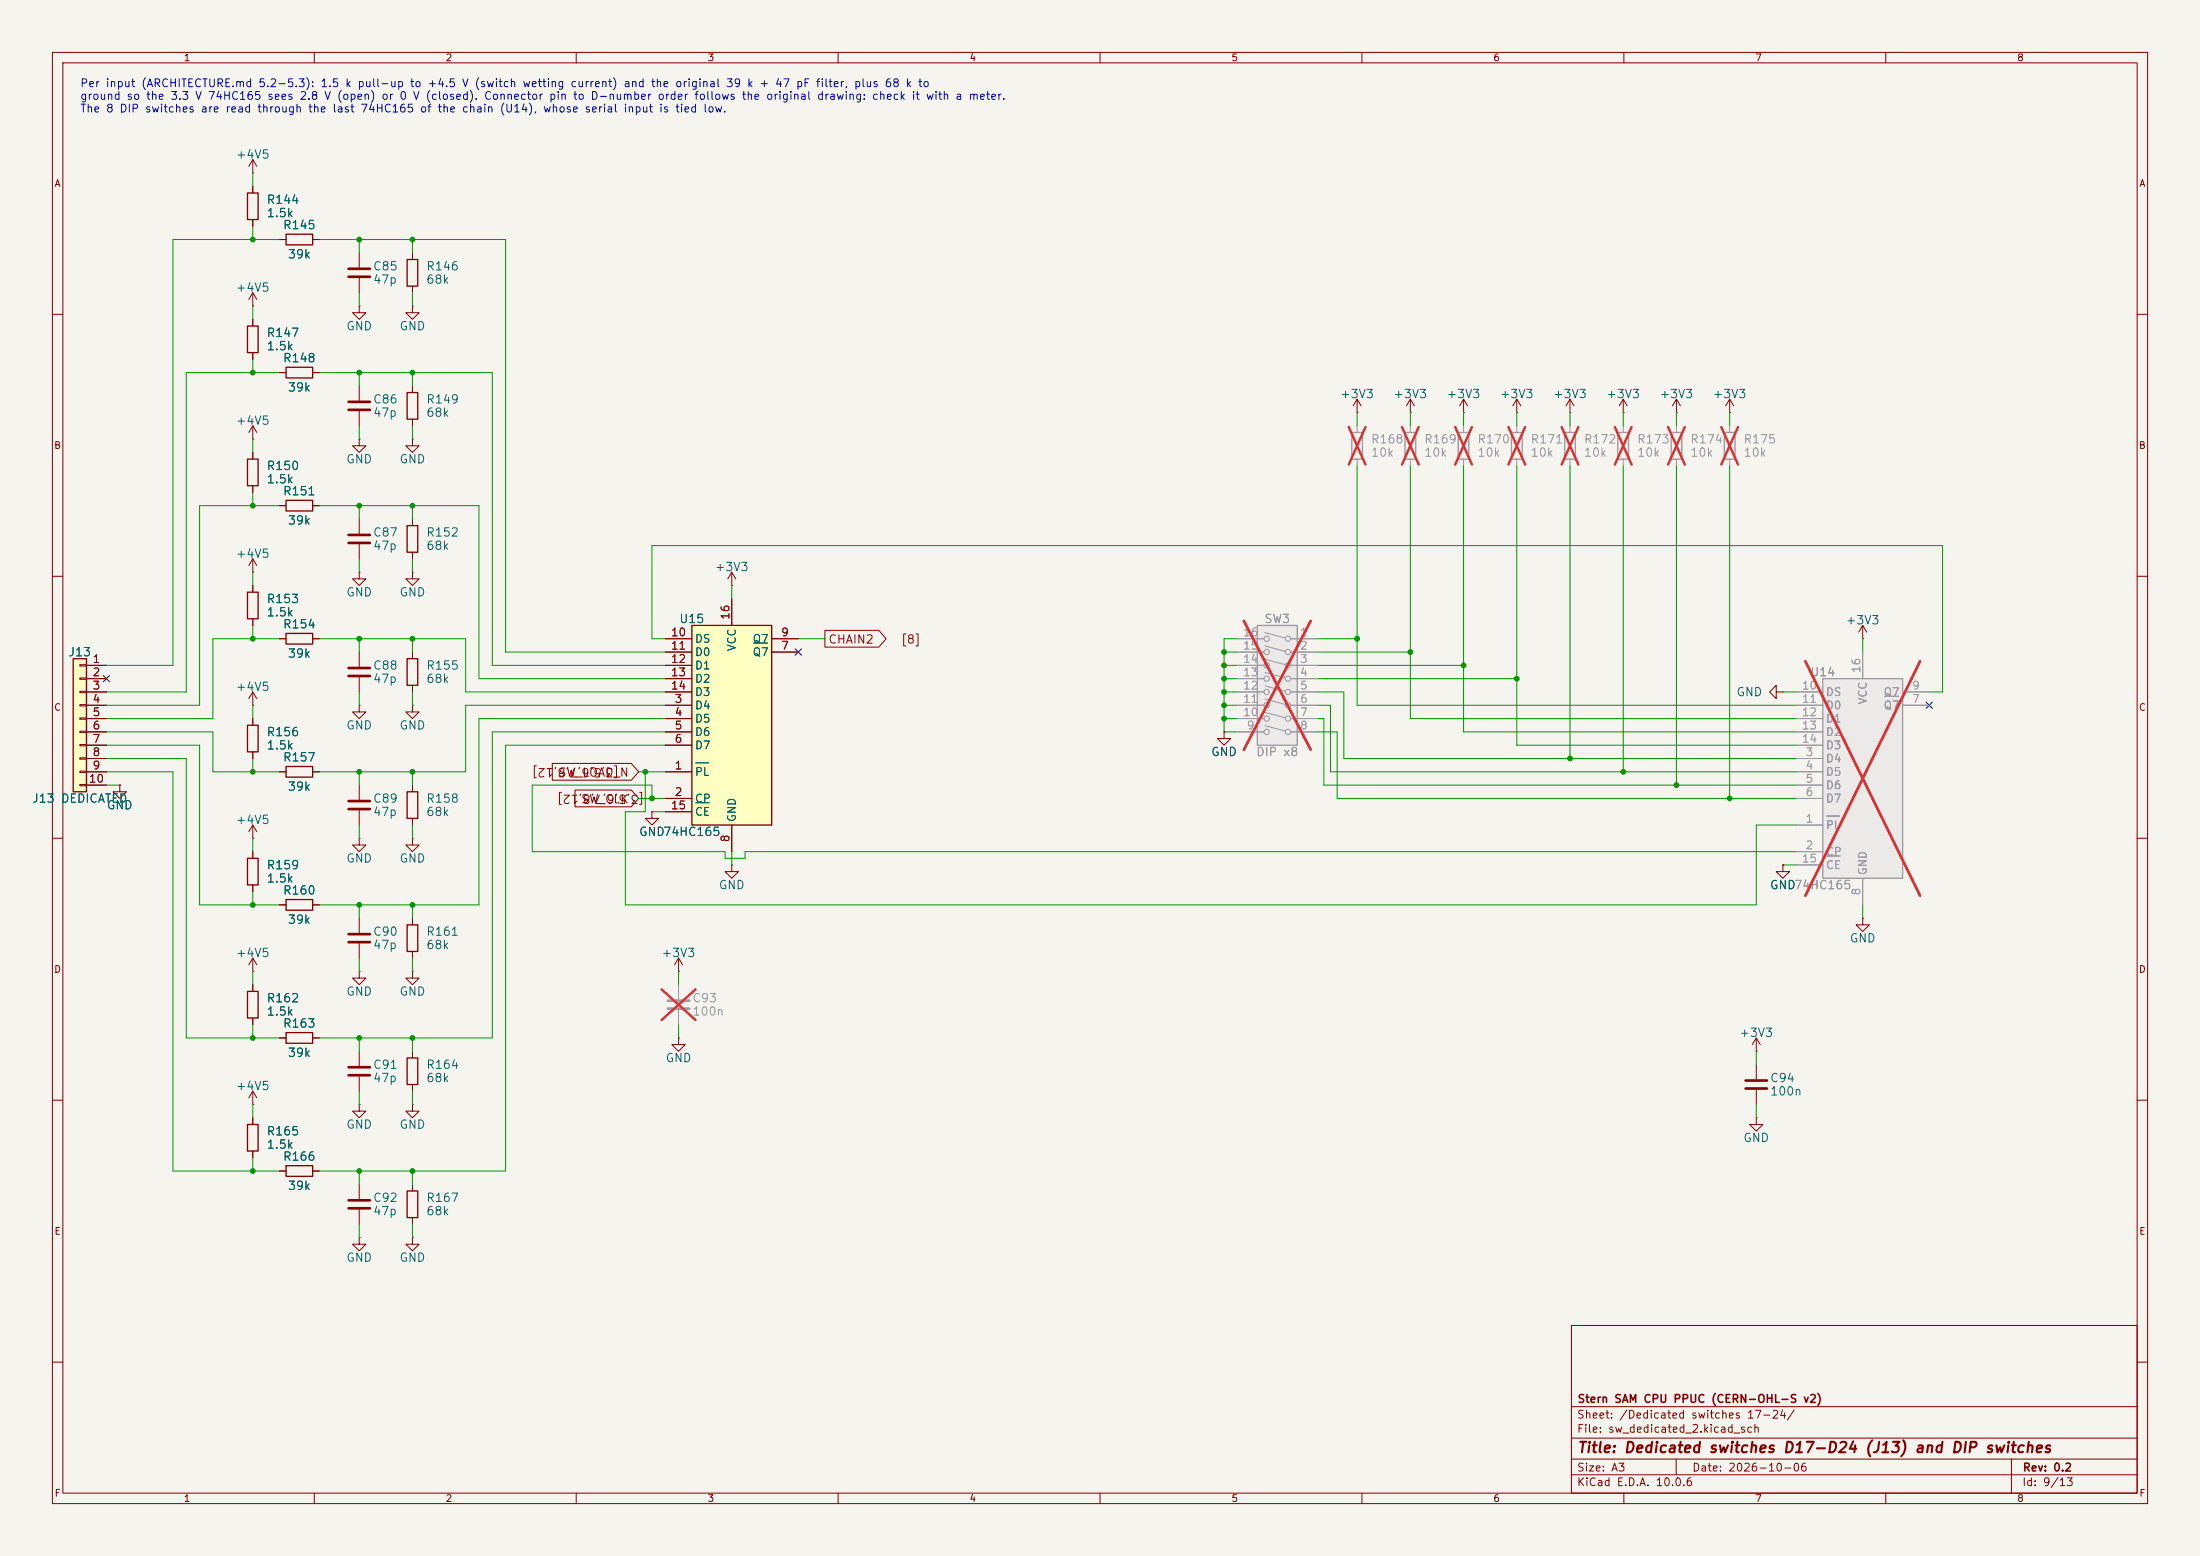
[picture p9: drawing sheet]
<svg xmlns="http://www.w3.org/2000/svg" width="420mm" height="297mm" viewBox="0 0 420 297" stroke-linecap="round" stroke-linejoin="round" font-family="sans-serif">
<path d="M0 0h420v297h-420z" fill="#f5f4ef" stroke="#f5f4ef" stroke-width=".19"/>
<g fill="none" stroke="#840000" stroke-width=".19">
<path d="M10 10h400v277h-400zM12 12h396v273h-396zM60 10v2M110 10v2M160 10v2M210 10v2M260 10v2M310 10v2M360 10v2M48.3 58.4h.1M48.3 55.9v2.5M48.3 55.9l-.8 1.3"/>
<path d="M48.3 55.9l.7 1.3M68.6 58.4v1.3h1.2l-1.2 1.3-1.3-1.3h1.3M68.6 58.4h.1M68.6 48.3v2.8M68.6 53.1v2.8M10 60h2M48.3 61v1.2M48.3 67.3v1.3M408 60h2M48.3 83.8h.1M48.3 81.3v2.5M48.3 86.4v1.2"/>
<path d="M48.3 92.7v1.3M48.3 81.3l-.8 1.3M48.3 81.3l.7 1.3M68.6 99.1v2.8M78.7 83.8v1.3h1.3l-1.3 1.3-1.2-1.3h1.2M78.7 83.8h.1M78.7 99.1v1.2M10 110h2M48.3 109.2h.1M48.3 106.7v2.5M48.3 111.8v1.2M48.3 118.1v1.3"/>
<path d="M48.3 106.7l-.8 1.3M48.3 106.7l.7 1.3M68.6 109.2v1.3h1.2l-1.2 1.3-1.3-1.3h1.3M68.6 109.2h.1M68.6 103.9v2.8M78.7 109.2v1.3h1.3l-1.3 1.3-1.2-1.3h1.2M78.7 109.2h.1M78.7 105.4v1.3M408 110h2M68.6 134.6v1.3h1.2l-1.2 1.3-1.3-1.3h1.3M68.6 134.6h.1M68.6 124.5v2.8"/>
<path d="M68.6 129.3v2.8M78.7 134.6v1.3h1.3l-1.3 1.3-1.2-1.3h1.2M78.7 134.6h.1M78.7 124.5v1.2M78.7 130.8v1.3M10 160h2M53.3 147.3h1.3M59.7 147.3h1.3M68.6 149.9v2.8M68.6 154.7v2.8M78.7 149.9v1.2M78.7 156.2v1.3"/>
<path d="M408 160h2M53.3 172.7h1.3M59.7 172.7h1.3M68.6 160v1.3h1.2l-1.2 1.3-1.3-1.3h1.3M68.6 160h.1M78.7 160v1.3h1.3l-1.3 1.3-1.2-1.3h1.2M78.7 160h.1M48.3 185.4h.1M48.3 182.9v2.5M48.3 188v1.2M48.3 194.3v1.3M48.3 182.9l-.8 1.3"/>
<path d="M48.3 182.9l.7 1.3M53.3 198.1h1.3M59.7 198.1h1.3M68.6 185.4v1.3h1.2l-1.2 1.3-1.3-1.3h1.3M68.6 185.4h.1M78.7 185.4v1.3h1.3l-1.3 1.3-1.2-1.3h1.2M78.7 185.4h.1M10 210h2M408 210h2M300 253h108v32h-108zM10 260h2M300 278.5h108"/>
<path d="M300 274.5h108M300 268.5h108M320 278.5v3M384 278.5v6.5M408 260h2M60 285v2M110 285v2M160 285v2M210 285v2M260 285v2M300 281.5h108M310 285v2"/>
<path d="M360 285v2"/>
</g>
<path d="M47.2 62.2h2.1v5.1h-2.1zM47.2 87.6h2.1v5.1h-2.1zM47.2 113h2.1v5.1h-2.1zM77.7 100.3h2.1v5.1h-2.1zM77.7 125.7h2.1v5.1h-2.1zM54.6 146.3h5.1v2h-5.1zM77.7 151.1h2.1v5.1h-2.1zM54.6 171.7h5.1v2h-5.1zM47.2 189.2h2.1v5.1h-2.1zM54.6 197.1h5.1v2h-5.1z" fill="none" stroke="#840000" stroke-width=".25"/>
<path d="M66.5 51.3h4.1M66.5 52.8h4.1M66.5 102.1h4.1M66.5 103.6h4.1M66.5 127.5h4.1M66.5 129h4.1M66.5 152.9h4.1M66.5 154.4h4.1" fill="none" stroke="#840000" stroke-width=".51"/>
<path d="M132.1 119.4h15.2v38.1h-15.2z" fill="#ffffc2"/>
<path d="M54.6 70.1h5.1v2h-5.1zM132.1 119.4h15.2v38.1h-15.2zM77.7 176.5h2.1v5.1h-2.1z" fill="none" stroke="#840000" stroke-width=".25"/>
<g fill="none" stroke="#840000" stroke-width=".19">
<path d="M53.3 71.1h1.3M59.7 71.1h1.3M259.1 78.7h.1M259.1 76.2l-.8 1.3M259.1 76.2l.7 1.3M259.1 76.2v2.5M269.2 78.7h.1M269.2 76.2l-.7 1.3M269.2 76.2l.8 1.3M269.2 76.2v2.5M279.4 78.7h.1M279.4 76.2l-.8 1.3"/>
<path d="M279.4 76.2l.8 1.3M279.4 76.2v2.5M289.6 78.7h.1M289.6 76.2l-.8 1.3M289.6 76.2l.7 1.3M289.6 76.2v2.5M299.7 78.7h.1M299.7 76.2l-.7 1.3M299.7 76.2l.8 1.3M299.7 76.2v2.5M309.9 78.7h.1M309.9 76.2l-.8 1.3"/>
<path d="M309.9 76.2l.7 1.3M309.9 76.2v2.5M320 78.7h.1M320 76.2l-.7 1.3M320 76.2l.8 1.3M320 76.2v2.5M330.2 78.7h.1M330.2 76.2l-.8 1.3M330.2 76.2l.8 1.3M330.2 76.2v2.5M139.7 111.8h.1M139.7 109.2v2.6"/>
<path d="M139.7 114.3v5.1M139.7 109.2l-.8 1.3M139.7 109.2l.8 1.3M355.6 119.4l-.8 1.3M355.6 119.4l.8 1.3M355.6 119.4v2.5M127 134.6h5.1M127 137.2h5.1M127 139.7h5.1M127 124.5h5.1M127 121.9h5.1M127 127h5.1"/>
<path d="M127 129.5h5.1M127 132.1h5.1M147.3 124.5h5.1M147.3 121.9h5.1M339.1 132.1v-1.3l-1.3 1.3 1.3 1.3v-1.3h1.3M340.4 132.1h.1M355.6 121.9h.1M124.5 154.9v1.3h1.2l-1.2 1.3-1.3-1.3h1.3M124.5 154.9h.1M127 147.3h5.1M127 152.4h5.1M127 142.2h5.1"/>
<path d="M127 154.9h5.1M139.7 157.5v5.1M68.6 175.3v2.8M78.7 175.3v1.2M139.7 165.1v1.3h1.3l-1.3 1.2-1.3-1.2h1.3M139.7 165.1h.1M340.4 165.1v1.3h1.2l-1.2 1.2-1.3-1.2h1.3M340.4 165.1h.1M355.6 175.3v1.2h1.3l-1.3 1.3-1.3-1.3h1.3M355.6 175.3h.1M68.6 180.1v2.8M78.7 181.6v1.3"/>
<path d="M335.3 198.1v2.6M335.3 198.1l-.8 1.3M335.3 198.1l.7 1.3M335.3 213.4v1.2h1.2l-1.2 1.3-1.3-1.3h1.3M335.3 213.4h.1M335.3 200.7h.1M335.3 203.2v2.8M335.3 208v2.8"/>
</g>
<path d="M143.9 122.7h2.7M132.8 145.6h2.5M132.8 153.2h2.6" fill="none" stroke="#006464" stroke-width=".19"/>
<path d="M66.5 178.3h4.1M66.5 179.8h4.1M333.2 206.2h4.1M333.2 207.8h4.1" fill="none" stroke="#840000" stroke-width=".51"/>
<path d="M258.1 82.6h2v5h-2zM268.2 82.6h2.1v5h-2.1zM278.4 82.6h2v5h-2zM288.5 82.6h2.1v5h-2.1zM298.7 82.6h2v5h-2zM308.9 82.6h2v5h-2zM319 82.6h2.1v5h-2.1zM329.2 82.6h2v5h-2z" fill="none" stroke="#9c9b98" stroke-width=".25"/>
<g fill="none" stroke="#9c9b98" stroke-width=".19">
<path d="M259.1 81.3v1.3M259.1 87.6v1.3M269.2 81.3v1.3M269.2 87.6v1.3M279.4 81.3v1.3M279.4 87.6v1.3M289.6 81.3v1.3M289.6 87.6v1.3M299.7 81.3v1.3M299.7 87.6v1.3M309.9 81.3v1.3M309.9 87.6v1.3"/>
<path d="M320 81.3v1.3M320 87.6v1.3M330.2 81.3v1.3M330.2 87.6v1.3"/>
</g>
<g fill="none" stroke="#e12e31" stroke-width=".46">
<path d="M257.5 81.5l3.2 7.2M260.7 81.5l-3.2 7.2M267.6 81.5l3.2 7.2M270.8 81.5l-3.2 7.2M277.8 81.5l3.2 7.2M281 81.5l-3.2 7.2M288 81.5l3.2 7.2M291.2 81.5l-3.2 7.2M298.1 81.5l3.2 7.2M301.3 81.5l-3.2 7.2M308.3 81.5l3.2 7.2M311.5 81.5l-3.2 7.2"/>
<path d="M318.4 81.5l3.2 7.2M321.6 81.5l-3.2 7.2M328.6 81.5l3.2 7.2M331.8 81.5l-3.2 7.2"/>
</g>
<path d="M348 129.5h15.2v38.1h-15.2z" fill="#ebeae8"/>
<path d="M348 129.5h15.2v38.1h-15.2z" fill="none" stroke="#9c9b98" stroke-width=".25"/>
<g fill="none" stroke="#9c9b98" stroke-width=".19">
<path d="M342.9 134.6h5.1M342.9 132.1h5.1M342.9 137.2h5.1M342.9 139.7h5.1M355.6 124.5v5M363.2 134.6h5.1M363.2 132.1h5.1M342.9 157.5h5.1M342.9 144.8h5.1M342.9 147.3h5.1M342.9 149.9h5.1M342.9 152.4h5.1"/>
<path d="M342.9 142.2h5.1M342.9 162.6h5.1M342.9 165.1h5.1M355.6 167.6v5.1"/>
</g>
<path d="M359.8 132.9h2.7M348.7 155.8h2.5M348.7 163.4h2.6" fill="none" stroke="#939391" stroke-width=".19"/>
<path d="M344.7 126.2l21.8 44.8M366.5 126.2l-21.8 44.8" fill="none" stroke="#e12e31" stroke-width=".46"/>
<path d="M240 119.4h7.6v22.8h-7.6z" fill="#ebeae8"/>
<g fill="none" stroke="#9c9b98" stroke-width=".19">
<path d="M236.2 121.9h5.1M236.2 124.5h5.1M236.2 127h5.1M236.2 129.5h5.1M236.2 132.1h5.1M236.2 134.6h5.1M236.2 137.2h5.1M236.2 139.7h5.1M241.5 120.8l3.9 1M241.5 123.3l3.9 1M241.5 125.8l3.9 1.1M241.5 128.4l3.9 1"/>
<path d="M241.5 130.9l3.9 1.1M241.5 133.4l3.9 1.1M241.5 136l3.9 1M241.5 138.5l3.9 1M246.4 121.9h5.1M246.4 124.5h5.1M246.4 127h5.1M246.4 129.5h5.1M246.4 132.1h5.1M246.4 134.6h5.1M246.4 137.2h5.1M246.4 139.7h5.1"/>
<circle cx="241.8" cy="121.9" r=".51"/>
<circle cx="241.8" cy="139.7" r=".51"/>
<circle cx="241.8" cy="132.1" r=".51"/>
<circle cx="241.8" cy="134.6" r=".51"/>
<circle cx="241.8" cy="137.2" r=".51"/>
<circle cx="241.8" cy="124.5" r=".51"/>
<circle cx="241.8" cy="127" r=".51"/>
<circle cx="241.8" cy="129.5" r=".51"/>
<circle cx="245.9" cy="134.6" r=".51"/>
<circle cx="245.9" cy="124.5" r=".51"/>
<circle cx="245.9" cy="129.5" r=".51"/>
<circle cx="245.9" cy="132.1" r=".51"/>
<circle cx="245.9" cy="137.2" r=".51"/>
<circle cx="245.9" cy="127" r=".51"/>
<circle cx="245.9" cy="139.7" r=".51"/>
<circle cx="245.9" cy="121.9" r=".51"/>
</g>
<path d="M240 119.4h7.6v22.8h-7.6z" fill="none" stroke="#9c9b98" stroke-width=".25"/>
<path d="M237.5 118.5l12.7 24.6M250.2 118.5l-12.7 24.6" fill="none" stroke="#e12e31" stroke-width=".46"/>
<g fill="none" stroke="#840000" stroke-width=".19">
<path d="M53.3 45.7h1.3M59.7 45.7h1.3M78.7 58.4v1.3h1.3l-1.3 1.3-1.2-1.3h1.2M78.7 58.4h.1M78.7 48.3v1.2M78.7 54.6v1.3M68.6 73.7v2.8M68.6 78.5v2.8M78.7 73.7v1.2M53.3 96.5h1.3M59.7 96.5h1.3M68.6 83.8v1.3h1.2l-1.2 1.3-1.3-1.3h1.3"/>
<path d="M68.6 83.8h.1M78.7 80v1.3M48.3 134.6h.1M48.3 132.1v2.5M48.3 132.1l-.8 1.3M48.3 132.1l.7 1.3M233.7 139.7v1.3h1.2l-1.2 1.2-1.3-1.2h1.3M233.7 139.7h.1M22.9 149.9v1.2h1.2l-1.2 1.3-1.3-1.3h1.3M22.9 149.9h.1M48.3 210.8h.1M48.3 208.3l-.8 1.3"/>
<path d="M48.3 208.3l.7 1.3M48.3 208.3v2.5"/>
</g>
<path d="M54.6 44.7h5.1v2h-5.1zM77.7 49.5h2.1v5.1h-2.1zM77.7 74.9h2.1v5.1h-2.1zM54.6 95.5h5.1v2h-5.1z" fill="none" stroke="#840000" stroke-width=".25"/>
<path d="M66.5 76.7h4.1M66.5 78.2h4.1" fill="none" stroke="#840000" stroke-width=".51"/>
<path d="M14 125.7h2.5v25.4h-2.5z" fill="#ffffc2"/>
<path d="M47.2 36.8h2.1v5.1h-2.1zM14 125.7h2.5v25.4h-2.5zM47.2 138.4h2.1v5.1h-2.1zM54.6 120.9h5.1v2h-5.1zM47.2 163.8h2.1v5.1h-2.1zM47.2 214.6h2.1v5.1h-2.1zM77.7 201.9h2.1v5.1h-2.1zM54.6 222.5h5.1v2h-5.1zM77.7 227.3h2.1v5.1h-2.1z" fill="none" stroke="#840000" stroke-width=".25"/>
<g fill="none" stroke="#840000" stroke-width=".19">
<path d="M48.3 33h.1M48.3 30.5v2.5M48.3 35.6v1.2M48.3 30.5l-.8 1.3M48.3 30.5l.7 1.3M48.3 41.9v1.3M53.3 45.7h1.3M59.7 45.7h1.3M48.3 61v1.2M48.3 67.3v1.3M53.3 71.1h1.3M59.7 71.1h1.3"/>
<path d="M48.3 86.4v1.2M48.3 92.7v1.3M53.3 96.5h1.3M59.7 96.5h1.3M48.3 111.8v1.2M48.3 118.1v1.3M139.7 114.3v5.1M15.2 126.9h1.3v.2h-1.3zM15.2 129.4h1.3v.3h-1.3zM15.2 132h1.3v.2h-1.3zM15.2 134.5h1.3v.2h-1.3zM15.2 137h1.3v.3h-1.3z"/>
<path d="M15.2 139.6h1.3v.2h-1.3zM16.5 127h3.8M16.5 129.5h3.8M16.5 132.1h3.8M16.5 134.6h3.8M16.5 137.2h3.8M16.5 139.7h3.8M48.3 137.2v1.2M53.3 121.9h1.3M59.7 121.9h1.3M127 127h5.1M127 129.5h5.1"/>
<path d="M127 132.1h5.1M127 134.6h5.1M127 137.2h5.1M127 139.7h5.1M127 121.9h5.1M127 124.5h5.1M147.3 121.9h5.1M147.3 124.5h5.1M157.5 120.3h10.3l1.4 1.6-1.4 1.6h-10.3zM233.7 139.7h.1M15.2 142.1h1.3v.3h-1.3zM15.2 144.7h1.3v.2h-1.3z"/>
<path d="M15.2 147.2h1.3v.2h-1.3zM15.2 149.7h1.3v.3h-1.3zM16.5 142.2h3.8M16.5 144.8h3.8M16.5 147.3h3.8M16.5 149.9h3.8M22.9 149.9h.1M48.3 143.5v1.3M48.3 157.5v2.5M48.3 157.5l-.8 1.3M48.3 157.5l.7 1.3M53.3 147.3h1.3"/>
<path d="M59.7 147.3h1.3M105.4 145.7h15.1l1.4 1.6-1.4 1.6h-15.1zM109.8 150.8h10.7l1.4 1.6-1.4 1.6h-10.7zM124.5 154.9h.1M127 142.2h5.1M127 147.3h5.1M127 152.4h5.1M127 154.9h5.1M139.7 157.5v5.1M48.3 160h.1M48.3 162.6v1.2M48.3 168.9v1.3"/>
<path d="M53.3 172.7h1.3M59.7 172.7h1.3M340.4 165.1h.1M48.3 188v1.2M48.3 194.3v1.3M53.3 198.1h1.3M59.7 198.1h1.3M129.5 198.1v1.3h1.3l-1.3 1.3-1.2-1.3h1.2M129.5 198.1h.1M129.5 185.4h.1M129.5 182.9l-.7 1.3M129.5 182.9l.8 1.3"/>
<path d="M129.5 182.9v2.5M48.3 213.4v1.2M48.3 219.7v1.3M68.6 210.8v1.3h1.2l-1.2 1.3-1.3-1.3h1.3M68.6 210.8h.1M68.6 200.7v2.8M68.6 205.5v2.8M78.7 210.8v1.3h1.3l-1.3 1.3-1.2-1.3h1.2M78.7 210.8h.1M78.7 200.7v1.2M78.7 207v1.3M53.3 223.5h1.3"/>
<path d="M59.7 223.5h1.3M68.6 236.2v1.3h1.2l-1.2 1.3-1.3-1.3h1.3M68.6 236.2h.1M68.6 226.1v2.8M68.6 230.9v2.8M78.7 236.2v1.3h1.3l-1.3 1.3-1.2-1.3h1.2M78.7 236.2h.1M78.7 226.1v1.2M78.7 232.4v1.3"/>
</g>
<path d="M66.5 203.7h4.1M66.5 205.2h4.1M66.5 229.1h4.1M66.5 230.6h4.1" fill="none" stroke="#840000" stroke-width=".51"/>
<path d="M127.5 191h4.1M127.5 192.5h4.1" fill="none" stroke="#9c9b98" stroke-width=".51"/>
<g fill="none" stroke="#9c9b98" stroke-width=".19">
<path d="M236.2 121.9h5.1M236.2 124.5h5.1M236.2 127h5.1M236.2 129.5h5.1M236.2 132.1h5.1M236.2 134.6h5.1M236.2 137.2h5.1M236.2 139.7h5.1M246.4 121.9h5.1M246.4 124.5h5.1M246.4 127h5.1M246.4 129.5h5.1"/>
<path d="M246.4 132.1h5.1M246.4 134.6h5.1M246.4 137.2h5.1M246.4 139.7h5.1M342.9 132.1h5.1M342.9 134.6h5.1M342.9 137.2h5.1M342.9 139.7h5.1M355.6 124.5v5M363.2 132.1h5.1M363.2 134.6h5.1M342.9 157.5h5.1"/>
<path d="M342.9 144.8h5.1M342.9 147.3h5.1M342.9 149.9h5.1M342.9 152.4h5.1M342.9 142.2h5.1M342.9 162.6h5.1M342.9 165.1h5.1M355.6 167.6v5.1M129.5 188v2.8M129.5 192.8v2.8"/>
</g>
<path d="M237.5 118.5l12.7 24.6M250.2 118.5l-12.7 24.6M344.7 126.2l21.8 44.8M366.5 126.2l-21.8 44.8M126.3 188.8l6.5 5.9M132.8 188.8l-6.5 5.9" fill="none" stroke="#e12e31" stroke-width=".46"/>
<g fill="none" stroke="#009600" stroke-width=".19">
<path d="M48.3 33v2.6M48.3 43.2v2.5M48.3 58.4v2.6M53.3 45.7h-20.3v81.3h-12.7M61 45.7h35.5v78.8h30.5M68.6 45.7v2.6M68.6 55.9v2.5M78.7 45.7v2.6M78.7 55.9v2.5M48.3 68.6v2.5M53.3 71.1h-17.7v61h-15.3M61 71.1h33v55.9h33"/>
<path d="M68.6 71.1v2.6M78.7 71.1v2.6M259.1 78.7v2.6M269.2 78.7v2.6M279.4 78.7v2.6M289.6 78.7v2.6M299.7 78.7v2.6M309.9 78.7v2.6M320 78.7v2.6M330.2 78.7v2.6M48.3 83.8v2.6M48.3 94v2.5"/>
<path d="M53.3 96.5h-15.2v38.1h-17.8M61 96.5h30.4v33h35.6M68.6 81.3v2.5M68.6 96.5v2.6M78.7 81.3v2.5M78.7 96.5v2.6M259.1 88.9v45.7h83.8M269.2 88.9v48.3h73.7M279.4 88.9v50.8h63.5M289.6 88.9v53.3h53.3M299.7 88.9v55.9M309.9 88.9v58.4"/>
<path d="M320 88.9v61M330.2 88.9v63.5M48.3 109.2v2.6M48.3 119.4v2.5M68.6 106.7v2.5M78.7 106.7v2.5M139.7 111.8v2.5M20.3 139.7h20.3v7.6h12.7M48.3 134.6v2.6M53.3 121.9h-12.7v15.3h-20.3M61 121.9h27.9v10.2h38.1M68.6 121.9v2.6"/>
<path d="M68.6 132.1v2.5M78.7 121.9v2.6M78.7 132.1v2.5M127 121.9h-2.5v-17.8h246.3v28h-2.5M127 134.6h-38.1v12.7h-27.9M127 137.2h-35.6v35.5h-30.4M127 139.7h-33v58.4h-33M152.4 121.9h5.1M233.7 129.5h2.5M233.7 124.5h2.5M233.7 137.2h2.5M233.7 132.1h2.5"/>
<path d="M233.7 127h2.5M233.7 134.6h2.5M236.2 121.9h-2.5v17.8h2.5M251.5 139.7h3.8v12.7h87.6M251.5 121.9h7.6M251.5 129.5h38.1M251.5 124.5h17.7M251.5 137.2h1.2v12.7h90.2M251.5 134.6h2.5v12.7h88.9M251.5 132.1h5v12.7h86.4M251.5 127h27.9M340.4 132.1h2.5"/>
<path d="M355.6 121.9v2.6M20.3 149.9h2.6M20.3 142.2h17.8v30.5h15.2M20.3 147.3h12.7v76.2h20.3M20.3 144.8h15.3v53.3h17.7M48.3 144.8v2.5M68.6 147.3v2.6M68.6 157.5v2.5M78.7 147.3v2.6M78.7 157.5v2.5M121.9 152.4h5.1M121.9 147.3h5.1"/>
<path d="M123.2 147.3v7.6h-3.8v17.8h215.9v-15.2h7.6M124.5 152.4v-2.5h-22.9v12.7h36.8v1.2h3.8v-1.2h200.7M124.5 154.9h2.5M127 142.2h-30.5v81.3h-35.5M48.3 160v2.6M48.3 170.2v2.5M68.6 172.7v2.6M78.7 172.7v2.6M139.7 162.6v2.5M340.4 165.1h2.5M355.6 172.7v2.6M48.3 185.4v2.6"/>
<path d="M48.3 195.6v2.5M68.6 182.9v2.5M68.6 198.1v2.6M78.7 182.9v2.5M78.7 198.1v2.6M129.5 185.4v2.6M129.5 195.6v2.5M48.3 210.8v2.6M68.6 208.3v2.5M78.7 208.3v2.5M335.3 200.7v2.5M335.3 210.8v2.6"/>
<path d="M48.3 221v2.5M68.6 223.5v2.6M68.6 233.7v2.5M78.7 223.5v2.6M78.7 233.7v2.5"/>
</g>
<path d="M19.7 128.9l1.2 1.2M20.9 128.9l-1.2 1.2M151.8 123.9l1.2 1.2M153 123.9l-1.2 1.2M367.7 134l1.2 1.2M368.9 134l-1.2 1.2" fill="none" stroke="#000084" stroke-width=".19"/>
<path d="M143.9 122.7h2.7M132.8 145.6h2.5M132.8 153.2h2.6" fill="none" stroke="#006464" stroke-width=".19"/>
<path d="M359.8 132.9h2.7M348.7 155.8h2.5M348.7 163.4h2.6" fill="none" stroke="#939391" stroke-width=".19"/>
<g fill="#009600" stroke="#009600" stroke-width=".19">
<circle cx="48.3" cy="71.1" r=".46"/>
<circle cx="68.6" cy="71.1" r=".46"/>
<circle cx="78.7" cy="71.1" r=".46"/>
<circle cx="48.3" cy="45.7" r=".46"/>
<circle cx="68.6" cy="45.7" r=".46"/>
<circle cx="78.7" cy="45.7" r=".46"/>
<circle cx="68.6" cy="198.1" r=".46"/>
<circle cx="68.6" cy="223.5" r=".46"/>
<circle cx="78.7" cy="223.5" r=".46"/>
<circle cx="48.3" cy="223.5" r=".46"/>
<circle cx="48.3" cy="198.1" r=".46"/>
<circle cx="78.7" cy="198.1" r=".46"/>
<circle cx="48.3" cy="121.9" r=".46"/>
<circle cx="68.6" cy="121.9" r=".46"/>
<circle cx="48.3" cy="172.7" r=".46"/>
<circle cx="68.6" cy="172.7" r=".46"/>
<circle cx="78.7" cy="172.7" r=".46"/>
<circle cx="48.3" cy="96.5" r=".46"/>
<circle cx="78.7" cy="96.5" r=".46"/>
<circle cx="68.6" cy="96.5" r=".46"/>
<circle cx="233.7" cy="129.5" r=".46"/>
<circle cx="233.7" cy="127" r=".46"/>
<circle cx="78.7" cy="121.9" r=".46"/>
<circle cx="123.2" cy="147.3" r=".46"/>
<circle cx="78.7" cy="147.3" r=".46"/>
<circle cx="124.5" cy="152.4" r=".46"/>
<circle cx="233.7" cy="137.2" r=".46"/>
<circle cx="233.7" cy="134.6" r=".46"/>
<circle cx="233.7" cy="132.1" r=".46"/>
<circle cx="233.7" cy="124.5" r=".46"/>
<circle cx="68.6" cy="147.3" r=".46"/>
<circle cx="48.3" cy="147.3" r=".46"/>
<circle cx="320" cy="149.9" r=".46"/>
<circle cx="330.2" cy="152.4" r=".46"/>
<circle cx="299.7" cy="144.8" r=".46"/>
<circle cx="309.9" cy="147.3" r=".46"/>
<circle cx="289.6" cy="129.5" r=".46"/>
<circle cx="279.4" cy="127" r=".46"/>
<circle cx="259.1" cy="121.9" r=".46"/>
<circle cx="269.2" cy="124.5" r=".46"/>
</g>
<text font-size="2" fill="#840000" x="301" y="277.8">Title: Dedicated switches D17-D24 (J13) and DIP switches</text>
<g font-size="1.6" fill="#006464">
<text x="44.9" y="30.7">+4V5</text>
<text x="50.8" y="39.3">R144</text>
<text x="50.8" y="41.9">1.5k</text>
<text x="53.9" y="44.1">R145</text>
<text x="54.8" y="49.7">39k</text>
<text x="71.1" y="52">C85</text>
<text x="81.3" y="52">R146</text>
<text x="44.9" y="56.1">+4V5</text>
<text x="71.1" y="54.6">47p</text>
<text x="81.3" y="54.6">68k</text>
<text x="50.8" y="64.7">R147</text>
<text x="66" y="63.4">GND</text>
<text x="76.1" y="63.4">GND</text>
<text x="50.8" y="67.3">1.5k</text>
<text x="53.9" y="69.5">R148</text>
<text x="54.8" y="75.1">39k</text>
<text x="71.1" y="77.4">C86</text>
<text x="81.3" y="77.4">R149</text>
<text x="255.7" y="76.4">+3V3</text>
<text x="265.9" y="76.4">+3V3</text>
<text x="276" y="76.4">+3V3</text>
<text x="286.2" y="76.4">+3V3</text>
<text x="296.4" y="76.4">+3V3</text>
<text x="306.5" y="76.4">+3V3</text>
<text x="316.7" y="76.4">+3V3</text>
<text x="326.8" y="76.4">+3V3</text>
<text x="44.9" y="81.5">+4V5</text>
<text x="71.1" y="80">47p</text>
<text x="81.3" y="80">68k</text>
<text x="66" y="88.8">GND</text>
<text x="76.1" y="88.8">GND</text>
<text x="50.8" y="90.1">R150</text>
<text x="50.8" y="92.7">1.5k</text>
<text x="53.9" y="94.9">R151</text>
<text x="54.8" y="100.5">39k</text>
<text x="44.9" y="106.9">+4V5</text>
<text x="71.1" y="102.8">C87</text>
<text x="71.1" y="105.4">47p</text>
<text x="81.3" y="102.8">R152</text>
<text x="81.3" y="105.4">68k</text>
<text x="136.3" y="109.4">+3V3</text>
<text x="50.8" y="115.5">R153</text>
<text x="50.8" y="118.1">1.5k</text>
<text x="66" y="114.2">GND</text>
<text x="76.1" y="114.2">GND</text>
<text x="129.6" y="119.3">U15</text>
<text x="352.2" y="119.6">+3V3</text>
<text x="12.9" y="125.7">J13</text>
<text x="53.9" y="120.3">R154</text>
<text x="54.8" y="125.9">39k</text>
<text x="71.1" y="128.2">C88</text>
<text x="71.1" y="130.8">47p</text>
<text x="81.3" y="128.2">R155</text>
<text x="81.3" y="130.8">68k</text>
<text x="44.9" y="132.3">+4V5</text>
<text x="331.4" y="133.3">GND</text>
<text x="50.8" y="140.9">R156</text>
<text x="50.8" y="143.5">1.5k</text>
<text x="66" y="139.6">GND</text>
<text x="76.1" y="139.6">GND</text>
<text x="53.9" y="145.7">R157</text>
<text x="231.1" y="144.7">GND</text>
<text x="6" y="153.6">J13 DEDICATED</text>
<text x="20.3" y="154.9">GND</text>
<text x="54.8" y="151.3">39k</text>
<text x="71.1" y="153.6">C89</text>
<text x="81.3" y="153.6">R158</text>
<text x="44.9" y="157.7">+4V5</text>
<text x="71.1" y="156.2">47p</text>
<text x="81.3" y="156.2">68k</text>
<text x="121.9" y="160">GND74HC165</text>
<text x="50.8" y="166.3">R159</text>
<text x="66" y="165">GND</text>
<text x="76.1" y="165">GND</text>
<text x="50.8" y="168.9">1.5k</text>
<text x="53.9" y="171.1">R160</text>
<text x="137.1" y="170.1">GND</text>
<text x="337.8" y="170.1">GND74HC165</text>
<text x="54.8" y="176.7">39k</text>
<text x="71.1" y="179">C90</text>
<text x="81.3" y="179">R161</text>
<text x="44.9" y="183.1">+4V5</text>
<text x="71.1" y="181.6">47p</text>
<text x="81.3" y="181.6">68k</text>
<text x="126.2" y="183.1">+3V3</text>
<text x="353" y="180.3">GND</text>
<text x="50.8" y="191.7">R162</text>
<text x="66" y="190.4">GND</text>
<text x="76.1" y="190.4">GND</text>
<text x="50.8" y="194.3">1.5k</text>
<text x="53.9" y="196.5">R163</text>
<text x="54.8" y="202.1">39k</text>
<text x="126.9" y="203.1">GND</text>
<text x="331.9" y="198.3">+3V3</text>
<text x="44.9" y="208.5">+4V5</text>
<text x="71.1" y="204.4">C91</text>
<text x="71.1" y="207">47p</text>
<text x="81.3" y="204.4">R164</text>
<text x="81.3" y="207">68k</text>
<text x="337.8" y="207">C94</text>
<text x="337.8" y="209.5">100n</text>
<text x="66" y="215.8">GND</text>
<text x="76.1" y="215.8">GND</text>
<text x="50.8" y="217.1">R165</text>
<text x="50.8" y="219.7">1.5k</text>
<text x="53.9" y="221.9">R166</text>
<text x="332.7" y="218.4">GND</text>
<text x="54.8" y="227.5">39k</text>
<text x="71.1" y="229.8">C92</text>
<text x="71.1" y="232.4">47p</text>
<text x="81.3" y="229.8">R167</text>
<text x="81.3" y="232.4">68k</text>
<text x="66" y="241.2">GND</text>
<text x="76.1" y="241.2">GND</text>
</g>
<g font-size="1.6" fill="#939391">
<text x="261.6" y="85">R168</text>
<text x="261.6" y="87.6">10k</text>
<text x="271.8" y="85">R169</text>
<text x="271.8" y="87.6">10k</text>
<text x="281.9" y="85">R170</text>
<text x="281.9" y="87.6">10k</text>
<text x="292.1" y="85">R171</text>
<text x="292.1" y="87.6">10k</text>
<text x="302.2" y="85">R172</text>
<text x="302.2" y="87.6">10k</text>
<text x="312.4" y="85">R173</text>
<text x="312.4" y="87.6">10k</text>
<text x="322.6" y="85">R174</text>
<text x="322.6" y="87.6">10k</text>
<text x="332.7" y="85">R175</text>
<text x="332.7" y="87.6">10k</text>
<text x="241.2" y="119.3">SW3</text>
<text x="345.5" y="129.5">U14</text>
<text x="239.7" y="144.7">DIP x8</text>
<text x="132.1" y="191.7">C93</text>
<text x="132.1" y="194.3">100n</text>
</g>
<g font-size="1.6" fill="#840000">
<text x="158" y="123.3">CHAIN2</text>
<text x="171.9" y="123.3">[8]</text>
<text x="106.5" y="148.7">SW_LOAD_N</text>
<text x="118.3" y="146.2" transform="rotate(-180 118.3 146.2)">[3,5,6,7,8,12]</text>
<text x="110.8" y="153.7">SW_CLK</text>
<text x="123.1" y="151.3" transform="rotate(-180 123.1 151.3)">[3,5,6,7,8,12]</text>
</g>
<g font-size="1.5" fill="#0000c2">
<text x="15.2" y="17">Per input (ARCHITECTURE.md 5.2-5.3): 1.5 k pull-up to +4.5 V (switch wetting current) and the original 39 k + 47 pF filter, plus 68 k to</text>
<text x="15.2" y="19.4">ground so the 3.3 V 74HC165 sees 2.8 V (open) or 0 V (closed). Connector pin to D-number order follows the original drawing: check it with a meter.</text>
<text x="15.2" y="21.8">The 8 DIP switches are read through the last 74HC165 of the chain (U14), whose serial input is tied low.</text>
</g>
<g font-size="1.5" fill="#a90000">
<text x="139.6" y="118.4" transform="rotate(-90 139.6 118.4)">16</text>
<text x="128" y="121.8">10</text>
<text x="128" y="124.4">11</text>
<text x="149" y="124.4">7</text>
<text x="149" y="121.8">9</text>
<text x="17.6" y="126.9">1</text>
<text x="17.6" y="129.4">2</text>
<text x="17.6" y="132">3</text>
<text x="128" y="126.9">12</text>
<text x="128" y="129.4">13</text>
<text x="128" y="132">14</text>
<text x="17.6" y="134.5">4</text>
<text x="17.6" y="137.1">5</text>
<text x="128.7" y="134.5">3</text>
<text x="128.7" y="137.1">4</text>
<text x="17.6" y="139.6">6</text>
<text x="17.6" y="142.1">7</text>
<text x="128.7" y="139.6">5</text>
<text x="128.7" y="142.1">6</text>
<text x="16.8" y="149.8">10</text>
<text x="17.6" y="144.7">8</text>
<text x="17.6" y="147.2">9</text>
<text x="128.7" y="147.2">1</text>
<text x="128" y="154.8">15</text>
<text x="128.7" y="152.3">2</text>
<text x="139.6" y="160.9" transform="rotate(-90 139.6 160.9)">8</text>
</g>
<g font-size="1.5" fill="#006464">
<text x="132.5" y="123.1">DS</text>
<text x="132.5" y="125.6">D0</text>
<text x="140.8" y="124.4" transform="rotate(-90 140.8 124.4)">VCC</text>
<text x="143.6" y="125.6">Q7</text>
<text x="143.6" y="123.1">Q7</text>
<text x="132.5" y="128.1">D1</text>
<text x="132.5" y="130.7">D2</text>
<text x="132.5" y="135.8">D4</text>
<text x="132.5" y="133.2">D3</text>
<text x="132.5" y="138.3">D5</text>
<text x="132.5" y="140.8">D6</text>
<text x="132.5" y="143.4">D7</text>
<text x="132.5" y="148.5">PL</text>
<text x="132.5" y="153.5">CP</text>
<text x="132.5" y="156.1">CE</text>
<text x="140.8" y="157" transform="rotate(-90 140.8 157)">GND</text>
</g>
<g font-size="1.5" fill="#a5a4a2">
<text x="237.2" y="124.4">15</text>
<text x="237.2" y="121.8">16</text>
<text x="248.1" y="121.8">1</text>
<text x="248.1" y="124.4">2</text>
<text x="237.2" y="132">12</text>
<text x="237.2" y="129.4">13</text>
<text x="237.2" y="126.9">14</text>
<text x="248.1" y="126.9">3</text>
<text x="248.1" y="129.4">4</text>
<text x="248.1" y="132">5</text>
<text x="343.9" y="132">10</text>
<text x="355.5" y="128.6" transform="rotate(-90 355.5 128.6)">16</text>
<text x="364.9" y="132">9</text>
<text x="237.2" y="137.1">10</text>
<text x="237.2" y="134.5">11</text>
<text x="248.1" y="134.5">6</text>
<text x="248.1" y="137.1">7</text>
<text x="343.9" y="134.5">11</text>
<text x="343.9" y="137.1">12</text>
<text x="364.9" y="134.5">7</text>
<text x="237.9" y="139.6">9</text>
<text x="248.1" y="139.6">8</text>
<text x="343.9" y="139.6">13</text>
<text x="343.9" y="142.1">14</text>
<text x="344.6" y="144.7">3</text>
<text x="344.6" y="147.2">4</text>
<text x="344.6" y="149.8">5</text>
<text x="344.6" y="152.3">6</text>
<text x="344.6" y="157.4">1</text>
<text x="343.9" y="165">15</text>
<text x="344.6" y="162.5">2</text>
<text x="355.5" y="171" transform="rotate(-90 355.5 171)">8</text>
</g>
<g font-size="1.5" fill="#939391">
<text x="348.4" y="133.2">DS</text>
<text x="348.4" y="135.8">D0</text>
<text x="356.7" y="134.6" transform="rotate(-90 356.7 134.6)">VCC</text>
<text x="359.5" y="135.8">Q7</text>
<text x="359.5" y="133.2">Q7</text>
<text x="348.4" y="138.3">D1</text>
<text x="348.4" y="140.8">D2</text>
<text x="348.4" y="143.4">D3</text>
<text x="348.4" y="145.9">D4</text>
<text x="348.4" y="148.5">D5</text>
<text x="348.4" y="151">D6</text>
<text x="348.4" y="153.5">D7</text>
<text x="348.4" y="158.6">PL</text>
<text x="348.4" y="163.7">CP</text>
<text x="348.4" y="166.2">CE</text>
<text x="356.7" y="167.2" transform="rotate(-90 356.7 167.2)">GND</text>
</g>
<g font-size="1.5" fill="#840000">
<text x="301" y="268.1">Stern SAM CPU PPUC (CERN-OHL-S v2)</text>
<text x="300.9" y="273.8">File: sw_dedicated_2.kicad_sch</text>
<text x="300.9" y="271.1">Sheet: /Dedicated switches 17-24/</text>
<text x="300.9" y="281.2">Size: A3</text>
<text x="322.9" y="281.2">Date: 2026-10-06</text>
<text x="386" y="281.2">Rev: 0.2</text>
<text x="300.9" y="284">KiCad E.D.A. 10.0.6</text>
<text x="385.9" y="284">Id: 9/13</text>
</g>
<g font-size="1.3" fill="#840000">
<text x="35" y="12">1</text>
<text x="85" y="12">2</text>
<text x="135" y="12">3</text>
<text x="185" y="12">4</text>
<text x="235" y="12">5</text>
<text x="285" y="12">6</text>
<text x="335" y="12">7</text>
<text x="385" y="12">8</text>
<text x="10.3" y="36">A</text>
<text x="408.3" y="36">A</text>
<text x="10.2" y="86">B</text>
<text x="408.2" y="86">B</text>
<text x="10.2" y="136">C</text>
<text x="408.2" y="136">C</text>
<text x="10.2" y="186">D</text>
<text x="408.2" y="186">D</text>
<text x="10.3" y="236">E</text>
<text x="408.3" y="236">E</text>
<text x="10.3" y="286">F</text>
<text x="35" y="287">1</text>
<text x="85" y="287">2</text>
<text x="135" y="287">3</text>
<text x="185" y="287">4</text>
<text x="235" y="287">5</text>
<text x="285" y="287">6</text>
<text x="335" y="287">7</text>
<text x="385" y="287">8</text>
<text x="408.3" y="286">F</text>
</g>
</svg>
